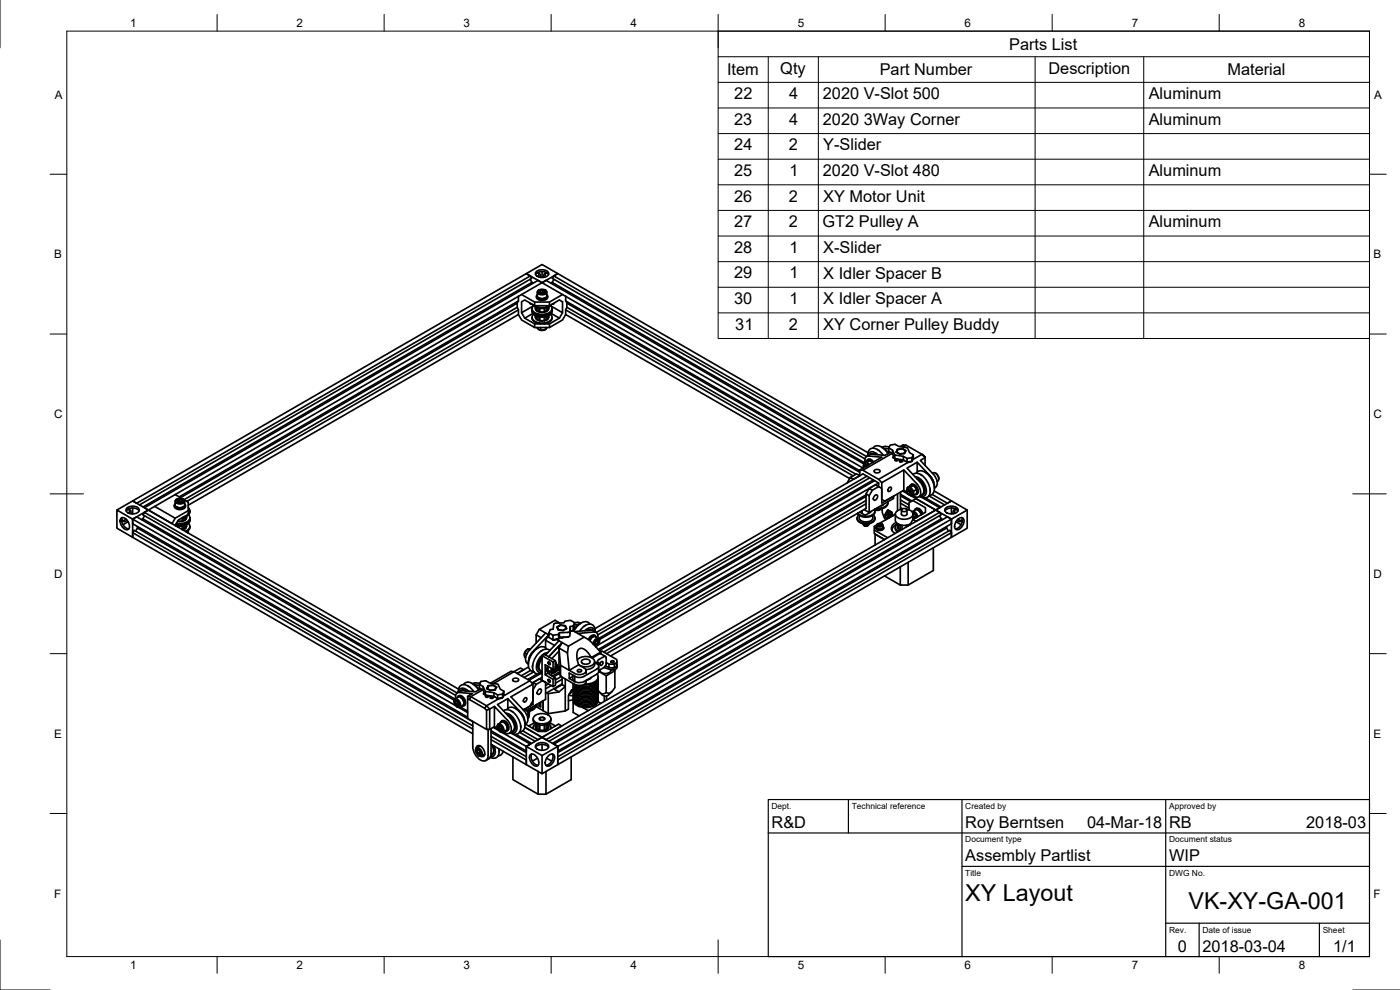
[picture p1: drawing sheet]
<svg xmlns="http://www.w3.org/2000/svg" width="420mm" height="297mm" viewBox="0 0 420 297" stroke-linecap="round" stroke-linejoin="round" font-family="sans-serif">
<!-- layer: Visible -->
<g fill="none" stroke="#000" stroke-width=".5">
<path d="M155.2 91l-101 58.3M155.2 92.2l-100 57.7M155.6 88.9l7.1-4.1 7.1 4.1M155.6 88.9v1.5l-.4 .2v1.7l.4 .6v1.5l.9 1.6 4 2.3v-1.1l-3-1.7-1-1.7v-3.2l1-.6 3 1.7v-1.1M155.6 88.9l-103 59.5M155.6 90.3l-101.8 58.8M155.6 93l-99.5 57.4M155.6 94.4l-99.1 57.2M156.5 88.4l4 2.2h4.4l3.9-2.2M158 82.1l4.7-2.7 4.7 2.7-4.7 2.7zM159 90.9l.3 .3h.2M159.1 83.8l.5 .9-116.7 67.4"/>
<path d="M159.2 82.8l.4 .7-117.7 68M159.6 84.7l.4 .3M159.7 92.6a2.41 2.41 0 0 0 3 2 2.41 2.41 0 0 0 3-2M159.7 95.2a2.41 2.41 0 0 0 3 2 2.41 2.41 0 0 0 3-2M159.7 93.1a2.41 2.41 0 0 0 3 2.1 2.41 2.41 0 0 0 3-2.1M159.7 93a2.73 2.73 0 0 0 3.5 1.9l1-.3a1.8 1.8 0 0 0 1.5-1.6M159.8 91.4a4 4 0 0 0 5.7 0M159.9 94.1l-2.4 1.4M160 91.8l-3.5 2M160.1 91.7a1.3 1.3 0 0 0 .6 2.2 3.9 3.9 0 0 0 4.9-1v-.8l-.3-.4M160.1 94.3a1.3 1.3 0 0 0 .6 2.2 3.9 3.9 0 0 0 4.9-1v-.8l-.3-.4M160.5 97.2h1.8"/>
<path d="M160.7 92.1l.1 .5M160.7 94.7l.1 .5M160.7 82.4a2.59 2.59 0 0 1 3.9 0M160.8 92.2v.7l.2 .1M160.8 94.8v.7l.2 .1M160.9 81.6a2.64 2.64 0 0 1 3.8 .3 1.79 1.79 0 0 1-2.5 1.3 1.15 1.15 0 0 1-1.2-.4 1.15 1.15 0 0 1-.1-1.2zM161 88.9a1.7 1.7 0 0 0 2.7 1.1 .92 .92 0 0 0 .6-1.1M161 82a.91 .91 0 0 1 1 .2 .91 .91 0 0 1 .2 1M161 92.3v1h.5M161 94.9v.9l.5 .1M161.2 98.3l.5 .5 .8 .2 1.3-.2 .2-.5M161.3 87.6v1.2a1.64 1.64 0 0 0 2.8 0v-1.2"/>
<path d="M161.3 88.4a.84 .84 0 0 0-.2 .9 .84 .84 0 0 0 .9 .5 1.52 1.52 0 0 0 2.3-1.2l-.2-.2M161.4 98.6l1.1 .5 1.2-.3M161.5 92.4v1.1l.5 .1M161.5 95v1.1l.5 .1M161.5 87.2a1.57 1.57 0 0 1 2.5 .3 1.47 1.47 0 0 1-2.6 0zM161.5 81.9l.2 1.2M161.7 89.4l1.2 .2 .8-.2M161.8 87l-.1 .1a.61 .61 0 0 0-.4 .5 .61 .61 0 0 0 .4 .6 1.56 1.56 0 0 0 2.4-.7l-.5-.5M162 95.1v1.2h.7h.6v-1.2M162 92.5v1.2M162.1 87.2l.1 .7-.3-.3zM162.1 87.2l-.2 .4 .6 .4"/>
<path d="M162.3 98.3v.7M162.7 84.8l-1.2-.7-118.2 68.2 1.2 .7M162.7 81.5v1.8M162.7 84.8l1.2-.7 95.3 55.1M162.9 87.1l.5 .3M162.9 87.1l-.8 .1M162.9 87.1v.8M162.9 87.9l-.4 .1M163.2 87.8l-.7 .2M163.3 92.5v1.2M163.3 93.7h-1.3M163.4 87.4l-.2 .4"/>
<path d="M163.8 98.3v.5M163.8 81.9l-.1 1.2M163.9 92.4v1.1l-.6 .1M163.9 95v1.1l-.6 .1M164 98.4l-.2 .3M164.3 92.3v1h-.4M164.3 94.9v.9l-.4 .1M164.3 82a.91 .91 0 0 0-1 .2 .91 .91 0 0 0-.1 1M164.6 92.2v.7l-.3 .1M164.6 94.8v.7l-.3 .1M164.6 92.6h.1M164.6 95.2h.1"/>
<path d="M164.7 92.1l-.1 .5M164.7 94.7l-.1 .5M164.9 90.6v1.1h-4.4a4.6 4.6 0 0 0 4.4 0l3-1.7 .9 .6v3.2l-3.4-2M164.9 97.2v1.1M165.3 85l.4-.3 93.6 54.1M166.2 82.8l1.2-.7 93.1 53.7M166.2 83.8l-.5 .9M166.4 90.9l-.3 .3h-.3M167.9 95.5l-3 1.7h-1.8M168.8 93.8l-.9 1.7-2.4-1.4M169.8 94.4l-1 1.6-3.9 2.3h-4.4M169.8 88.9v1.5l.3 .2v1.7l-.3 .6v1.5"/>
<path d="M169.8 88.9l89.2 51.5M169.8 90.3l88.2 51M169.8 93l86.2 49.8M169.8 94.4l85.2 49.2M170.1 92.2l86.8 50.1M170.1 91l87.9 50.7M259.3 139.7l.6 .2M259.3 139.7h.1M259.3 139.5l.8 .3M259.3 139.5h.1M259.3 138.8l.9-.5 .8-.1 .7 .7M259.4 139.5l.4-.1 .5 .3"/>
<path d="M259.4 139.4l.4-.1 .5 .4M259.4 139.5l-.2 .3 .7 .1M259.4 139.5l.6 .3M259.4 139.5l-.3 .2 .1 .6 .1-.5 .4 .2M259.6 139.3l-.1 .1 .8 .3M259.6 138.6a1.26 1.26 0 0 1 1.1-1.8l3.9 .4-6.6 3.8M259.7 138.8l.6-.1 .4 .6M259.7 138.8h-.4v.3M259.7 138.8l1 .5M259.7 138.8l-.4 .2-.1 .6M260 139.8h.1M260 137l-93.8-54.2-.4 .7 93.8 54.2"/>
<path d="M260.1 138.3a1.03 1.03 0 0 1 1-.4 1.03 1.03 0 0 1 .8 .9M260.2 139.6l.1 .1M260.3 138a1.23 1.23 0 0 1 1.9 .6M260.7 139.3l.1 .1M261.1 138.2l-.8 .5M261.2 136.3l.6-.2 .8 .3M261.3 136.3l.7-.2 .8 .3M262 134.5a2.12 2.12 0 0 1 3.3 .2l1.2 1.4M263.3 134.9l.5 .3M263.5 136.4a1.7 1.7 0 0 0-3 0l-.1 .4a1.85 1.85 0 0 1 .9-2.2 1.85 1.85 0 0 1 2.3 .5l1.5 1.5M264.6 134.1l1.2 .8 .9 1.1M265.3 134.6l1.4 .1"/>
<path d="M266.7 134.4v1.1l1.1 .6M266.9 134.1l-1.4-.1-.7 .2M267.2 135.7l-1.6 .9-4.2-.3-1.3 .6M267.7 136l-8.7 5.1M267.8 136.1l.7 1.5 3 .6M267.8 135v1.1M268.2 137l-.2 .3 .5 .2M268.5 136.5v1.1l2.6 .4M268.9 137.8l-.3 .1a.42 .42 0 0 0 .4 .4 .42 .42 0 0 0 .4-.4M269 135.7l1.1 .5M269.3 134.9l-.2 .7M269.3 134.9l-.3 .8"/>
<path d="M269.5 134.9l1.3-.2 1.1 .6M270.1 138.2l.4-.1 .4 .3-.6 .2-.3-.2zM270.1 134l.9-.5 1 .1 4.7 2.7-2.8 1.6M270.8 134.7l1.1 .5-.4 .9-1.5 .2-1.1-.6 .4-.9M270.8 134.6l-1.5 .3M271.1 136.9v1.1M271.4 136l-1.4 .3M271.7 135.2l-.3 .9M272 133.6l-1 .5M272.2 137.6l1.5-.3v1.1l-1.5 .2zM272.5 138.7l-8.8 5.1M273.7 137.3l.4-.8v1.1l-.4 .8-.6 .2-.7 .2-1.3-.8"/>
<path d="M274.1 136.5l-1.1-.7-.7-1.5-2.6-.4-1.1-.6-1.5 .2-.4 .9 1.1 .6 .7 1.5 2.6 .4 1.1 .7M275.3 138.7v2.9M276.7 136.3l.9 1zM277.6 139.6v-2.3l-1.4 .8 3.9 4.2a2.85 2.85 0 0 1 .6 3.9l-.3 .2M35.1 153l4.7 2.8v5.4l-4.7-2.7zM35.1 153l4.7-2.7 4.7 2.7-4.7 2.8M36.3 155.5a1.79 1.79 0 0 1 2.4 1.5 1.08 1.08 0 0 1 .1 1.4 1.08 1.08 0 0 1-1.4 .4 2.61 2.61 0 0 1-1.1-3.3zM36.5 155.8a.91 .91 0 0 0 .7 .7 .91 .91 0 0 0 1-.4M36.7 155.3a2.59 2.59 0 0 0 2 3.4M37.8 155.8l-1.1 .4M37.9 153.3a2.59 2.59 0 0 1 3.9 0M38 152.5a2.64 2.64 0 0 1 3.8 .4 1.79 1.79 0 0 1-2.5 1.2 1.15 1.15 0 0 1-1.2-.4 1.15 1.15 0 0 1-.1-1.2z"/>
<path d="M38.2 152.9a.91 .91 0 0 1 1 .2 .91 .91 0 0 1 .1 1.1M38.5 156.5l-1.6 .9M38.7 152.8l.1 1.2M39.8 159.8l.4-.7 101.7 58.7M39.8 150.3l118.2-68.2 1.2 .7-118.2 68.2zM39.8 155.8l1.2-.7 95.3 55M39.8 152.4v1.8M39.8 155.8v1.3l100.5 58.1M39.8 159.8v1.4l102.1 58.9M39.8 155.8l96.9 55.9M39.8 159.8l102.1 59M40.7 159.4l.6-1 100.6 58.1"/>
<path d="M41.3 158v.4M42.5 155.9l.3-.2 93.7 54M43.4 154.7l-.6 1M44.5 153l1.9-1.1 6.2 3.6-1 1.6zM44.5 153l-1.2 .7M44.5 153l93.1 53.8M52.3 151.6a1.7 1.7 0 0 0 2.7 1.1 .93 .93 0 0 0 .7-1.1M52.6 150.4v1.1a1.64 1.64 0 0 0 2.8 0v-1.1M52.6 151.1a.84 .84 0 0 0-.1 1 .84 .84 0 0 0 .8 .4 1.52 1.52 0 0 0 2.3-1.1l-.2-.3M52.6 148.4l3.9 2.3v2.5l-3.9 2.3M52.6 148.4l-6.2 3.5M52.8 157.8h.1"/>
<path d="M52.8 150a1.57 1.57 0 0 1 2.5 .3 1.47 1.47 0 0 1-2.6 0zM53 152.1l1.2 .3 .8-.3M53.1 149.8h-.1a.61 .61 0 0 0-.4 .6 .61 .61 0 0 0 .4 .6 1.56 1.56 0 0 0 2.4-.7l-.5-.5M53.2 150.2l.2 .4M53.3 157.9v.2M53.7 150.7h.4M53.8 149.8l-.6 .4M53.8 149.8l.7 .2 .2 .4-.2 .2M53.8 149.8v.9M53.8 149.8l.7 .2M54.5 150v.6M54.5 150l.2 .1a.72 .72 0 0 1-.5 .7 .72 .72 0 0 1-.8-.2"/>
<path d="M54.7 155.4l-.1 1h-1.3M54.7 157.9v1M55.1 158.9h-.4M55.2 155.2v1.1l-.5 .1M55.2 157.8l-.1 1.1M55.6 155v1l-.4 .1M55.6 157.6v1l-.4 .1M55.9 154.9v.8l-.3 .1M55.9 157.5v.8l-.3 .1M55.9 155.4h.1M56 157.5l-.1 .5M56 154.9v.4"/>
<path d="M56 155.3l-.1 .1M56.4 159.9h.1M56.5 153.2v1.1l-3 1.7-.9 1.7M56.5 159.2v.6M56.5 152.3a1.17 1.17 0 0 1 0 2M56.6 154.5a1.32 1.32 0 0 1 .3 1.3 1.32 1.32 0 0 1-1 .9l-1.7 .4-1.2-.1M56.6 157.1a1.4 1.4 0 0 1 .2 1.5 1.4 1.4 0 0 1-1.2 .8M57 155.8a2.61 2.61 0 0 1-3.3 1.8l-1-.1M57 155.3a2.57 2.57 0 0 1-3.2 2.1l-1-.2M57 153.3v.3a2.17 2.17 0 0 1-2.1 1.6M57 157.9l-.2 .9-.9 .8M57 155.9a2.63 2.63 0 0 1-3.3 2l-1-.2"/>
<path d="M255.2 143.3l1.9-1.1 .9 .5-1.9 1.1zM255.2 143.3l-1 1.6M257.2 155.4a1.81 1.81 0 0 0 2 1.8h.7a2.22 2.22 0 0 0 2.7-1.8M257.7 154.5a1.14 1.14 0 0 0-.4 1.2 1.14 1.14 0 0 0 .8 .9 3.4 3.4 0 0 0 4.5-1l-.5-1.1M257.9 154.6a1.83 1.83 0 0 0 2.5 2l1.3-.6 .2-.6v-.8M258.7 153.2v.9M259.1 157.2l.7 .3 .9-.3M259.1 157.2l.1 .3M259.2 157.5l.5 .3M259.3 157.2h1.1M259.3 157.6l.4 .2M259.3 152.9l1.5 .9v-5.1l-.9-.5v4.4l-76.7 44.2"/>
<path d="M259.4 157.7h.1M259.9 148.5l-80.4 46.4M259.9 148.9l-80.1 46.3M259.9 150.2l-78.7 45.4M259.9 151.2l-77.9 44.9M260.2 142.9l-81.2 46.9M260.4 157.7h-.9M260.6 157.5l-.6 .3-.6-.1M260.7 157.2l-.5 .5-1-.2M260.7 157.2l-.3 .4-.7 .2M260.8 146.6l1.9-1.1 1.9 1.1v4.3l3.6-2v.7l-7.4 4.2M261 143.4l-81.6 47.1"/>
<path d="M261.5 153.4l-1.8 1.2-1.7-1M261.8 147.1l-1-.5-.9 1.6M262.1 144l-82.5 47.6-1-.6h-.5l-.5 .4-.6 .8M262.4 141.2a.95 .95 0 0 1 .9-.4 .95 .95 0 0 1 .8 .8 .95 .95 0 0 1-1 .3 .95 .95 0 0 1-.7-.7zM262.4 159v1.1l3.1 1.8-2.9-1.6v3.2M262.4 152.9a1.5 1.5 0 0 1-1.5 1.9l-1.4 .1a2.9 2.9 0 0 1-2.1-.9M262.5 144.2l-82.6 47.7M262.5 148.7l.5-.3a.86 .86 0 0 1 .2 1.1 .86 .86 0 0 1-1.1 .4v-.6zM262.6 153.4a2.27 2.27 0 0 1-3 1.8l-1.7-.5-.6-.7M262.6 152.8l.8 .3 .9-.4-.9 .4zM262.8 152.7l.6 .2 .6-.1M262.8 152.8h1.1"/>
<path d="M262.9 158.3a1.23 1.23 0 0 0 1.1 .9 1.23 1.23 0 0 0 1.2-.9M263.1 157.6v.6a1.06 1.06 0 0 0 1.9 0v-.6M263.1 157.9l-.2 .2a1.23 1.23 0 0 0 1.1 .9 1.23 1.23 0 0 0 1.2-.6l-.2-.5M263.1 157.5l-.7 .4v1.1l4 2.4M263.3 157.3a.85 .85 0 0 1 .9-.3 .85 .85 0 0 1 .6 .7 .85 .85 0 0 1-.9 .3 .85 .85 0 0 1-.6-.7zM263.4 158.6l.6 .2 .7-.2M263.5 157.2h-.1M263.7 144.9v1.1l-1.9 1.1-1 1.6M263.7 144.9l-4.7-2.7-80.5 46.4M263.7 144.9l-84.3 48.7M263.7 152.9h-.6M263.9 157.8h.2"/>
<path d="M263.9 157.2v.5M263.9 157.2l-.3 .2 .1 .3M263.9 157.2l.5 .1M264.4 157.3v.4M264.4 157.3l.1 .3M264.5 157.6l-.1 .1M264.5 157.6l-.1-.3-.5-.1-.3 .2 .1 .3M264.5 157.6l-.8 .1M264.6 157.2l.3 .2a.86 .86 0 0 1-.9 .7 .86 .86 0 0 1-.8-.7l.2-.2M264.6 144.8l6.6-3.8 4 4.2a3.1 3.1 0 0 1 .7 3.8 1.49 1.49 0 0 1-2-.3M264.7 151.6l-.2 .1M264.7 152.6l.3 1.9 .8 1.5"/>
<path d="M265.1 151.3l-.2 .2M265.7 154.6l.6 .1 .1 .7-.5-.1zM265.7 154.4l.7 .2 .2 .9M265.8 154.4l.6 .2 .3 .7M265.9 154.2l-.2 .2M265.9 154.2l.7 .4 .3 .8-.4-1-.7-.2M265.9 154.2l-.3 .2 .1 .5 .7 .7M266 153.7l-.1 .2M266 154.1l.7 .2 .4 .9-.5-.9-.4-.2-.3 .1M266 154.1h.1M266.2 154l.7 .2 .3 .9-.4-.9-.4-.3-.3 .1M266.2 154h.1"/>
<path d="M266.2 154l.2-.2 .5 .2 .5 1.1M266.3 153.9l.6 .1M266.3 153.8l-.1 .1M266.4 153.9h-.1M266.4 150.6a2.08 2.08 0 0 1-2.2 1.9h-1.1M266.5 150.8a2.03 2.03 0 0 1-2.2 1.9h-1.6M266.5 153l1.1 .7 .4 1M266.5 153h.1M266.5 154.4l.3 .6M266.7 153.8l-.3 .1M266.7 154.3l.3 .6M266.8 146.4l.5-.3a.76 .76 0 0 1 .1 .9 .76 .76 0 0 1-.9 .4v-.5z"/>
<path d="M266.9 154.2l.3 .5M267 153.4l-.5-.4-.3 .4M267 153.4l.6 .3 .3 1M267 153.4h-.8l-.3 .7M267 153.4l.8 1M267.6 153.7h.1M267.7 158.9l-.1 .1M267.7 154.2l.1 .2M267.8 154.4l.1 .4M268.7 158.2v.7l.7 .7M268.7 154.3v2l.7 .8 1.9 .5 1.9-.4M268.7 154.3l-4.7 2.7"/>
<path d="M269 156.8a1.72 1.72 0 0 0-1.5 1.5 1.72 1.72 0 0 0 1.1 1.8M269.2 157.3a2.08 2.08 0 0 0-1.5 1.8v-.1M269.4 148.2v5M269.4 157.1v1.2M269.4 157.2a1.19 1.19 0 0 0-.7 1.2 1.19 1.19 0 0 0 1 1M269.4 158.3h.1M269.5 157.2v1.4h.2M269.7 157.3v1.6l.5 .1M270.2 159.1v.1M270.2 157.5v1.6M270.2 150l2.6 1.5M270.2 148.3l3.5 2"/>
<path d="M270.2 148.8l3.1 1.7M270.2 151l2.6 1.5M270.2 152.4l.6 .3M270.2 147.7v5.2M270.5 152.5l.2 .3-.6 .1a1.36 1.36 0 0 0-1.4 1.4 1.36 1.36 0 0 0 1.4 1.3 3.2 3.2 0 0 0 3.9-1.1 1.81 1.81 0 0 0-1.9-1.7M270.5 153v1.3a.96 .96 0 0 0 1.7 0v-1.3M270.6 152.8a.86 .86 0 0 1 .9-.3 .86 .86 0 0 1 .6 .7 .86 .86 0 0 1-.9 .3 .86 .86 0 0 1-.6-.7zM270.7 152.6v.1M270.7 157.6v1.3M270.9 147.3l1.5 .9M271.2 141v6.1l-5.6 3.3-1-.6v-5l-.9-1-4.7-2.7-1-.1v1.7M271.2 147.1l.9 .5"/>
<path d="M272 157.6v.5M272.2 147.4l.6 .1 .1 .8-.5-.2zM272.3 147.1l.1-.1-.2 .3h.4l.4 .4v.7h-.4l-.3-.4-.2-.6zM272.3 147.2l.6 .2 .3 .7M272.3 147.2h.1M272.3 147h.4l.5 .4 .2 .6-.2 .4M272.3 147h.1M272.3 146.3l.9-.5 .7-.1 .8 .6 .4 .6v1.2l-.9 .5M272.4 147l.4-.1 .5 .5 .2 .6-.2 .4M272.4 146.9a.85 .85 0 0 1 1 .4 .85 .85 0 0 1-.1 1.1M272.4 147l.5 .2 .4 .6v.5l-.3 .2M272.5 146.9h.4l.4 .4 .3 .6-.2 .4"/>
<path d="M272.5 146.9h.1M272.6 157.5v.3M272.6 146.8l-.1 .1M272.7 146.3l.6-.1 .4 .6M272.7 146.3h-.4v.3M272.7 146.3l1 .5M272.7 146.3l-.4 .2-.1 .6M272.8 152.9v-2.1l1.2-.6 3.7 2.1v1.4l-3.7 2.2-1 1.6v-.2M273 147.3l.3 .5M273.1 145.8l.1-.3a1.91 1.91 0 0 1 2.1 2.4l-.4 .5h-.4M273.2 147.2l.3 .5M273.2 147.1l.4 .7"/>
<path d="M273.2 148.7l7.6 4.3 1.2-.7-5.9-3.4M273.2 148.4h.1M273.3 145.5a1.7 1.7 0 0 1 2.3 1.7 .93 .93 0 0 1-.6 1.2M273.4 148.3h.1M273.5 148.3l-.2 .1M273.7 146.8a1.1 1.1 0 0 1 0 1.9l-.8-.2M273.7 146.8l.5 .5v1.3l-.5 .1M273.8 153.6a1.52 1.52 0 0 1 1.7 1.4M273.8 153.5l1-.5a1.59 1.59 0 0 1 1.7 1.5M273.8 153.7a1.55 1.55 0 0 1 1.5 1.4M274 150.2l.9-.6 5.9 3.4-5.9 3.4-.9-.5M274 142.4a2.48 2.48 0 0 1 3.5 1 4.9 4.9 0 0 1 1.1 5.6 1.78 1.78 0 0 1-2.3 0"/>
<path d="M274 154.7l.1 .5 .6 .3M274 154.3v1.6M274 155.1l.1 .1M274 155.5l.2 .2M274.1 145.7l-.8 .5M274.1 154.1l.3 .1M274.1 154.1l-.1 .2M274.1 154.1l.6 .3 .3 .7M274.1 154.1h-.1M274.1 155.2l.5 .3M274.4 154.2l-.4 .2M274.4 153.2a.89 .89 0 0 1 .9-.6 .89 .89 0 0 1 .8 .6l.6 1.1"/>
<path d="M274.6 143a4.3 4.3 0 0 1 3.2 5.4 1.27 1.27 0 0 1-1.7 .5M274.7 154.5l.2 .3M274.8 152.7a1.44 1.44 0 0 1 2 1.1l.2 .4M274.8 154.8l-.7 .4M275 155.1l-.2 .3M275 155.1l-.1 .2M275 142a1.92 1.92 0 0 1 3-.1 5.6 5.6 0 0 1 2.1 6.1l-.7 .6-.5 .1M275.1 146.9l-.9 .4M275.2 143.6a3.6 3.6 0 0 1 2.1 4.5l-.3 .3M275.3 143.7a3.5 3.5 0 0 1 1.8 4.6l-.3 .1M275.5 153l.7 .7 .3 .7M276.1 144.6l-3.9-4.1 3.1-1.8 4.2 4.5 .8 1.6"/>
<path d="M276.1 144.6a2.85 2.85 0 0 1 .6 3.9l-.9 .6M276.3 142.4l.5 .3M277.6 141.6a5.1 5.1 0 0 1 2.8 5M277.7 149.4l4.7 2.7M278.8 148.8l4.7 2.7M279.2 146.7v.7M279.8 148.4l4.5 2.6 1.2-.7M279.8 142a1.53 1.53 0 0 1 1.6 .6 1.53 1.53 0 0 1 0 1.7l-.2 .2M280.4 147.3l5.1 3M280.7 142l.7 .5 .3 1.2M282 154.7l.5 1-116.7 67.3M282 153.7l.4 .8-117.7 67.9"/>
<path d="M282.5 155.7l.4 .2M283.6 153.3a2.59 2.59 0 0 1 3.9 0M283.7 152.5a2.64 2.64 0 0 1 3.8 .4 1.79 1.79 0 0 1-2.5 1.2 1.15 1.15 0 0 1-1.1-.4 1.15 1.15 0 0 1-.2-1.2zM284.1 158v.4l-116.7 67.4M284.1 158.4l.5 1M285.5 150.3l4.8 2.7v5.5l-4.8 2.7M285.5 150.3l-4.7 2.7 4.7 2.8v5.4M285.5 152.4v1.8M285.5 159.8v1.4M286.7 152.8l-.2 1.2M286.9 156.5l1.5 .9M287.2 152.9a.91 .91 0 0 0-1 .2 .91 .91 0 0 0-.2 1.1"/>
<path d="M287.5 155.8a1.01 1.01 0 0 1 1.4-.4 1.01 1.01 0 0 1 .4 1.4l-.7 1.3a1.08 1.08 0 0 1-1.1 .8 1.08 1.08 0 0 1-1-1l.2-.9zM287.5 155.8l1.1 .4M288.6 155.3a2.59 2.59 0 0 1-1.9 3.4M288.8 155.8a.91 .91 0 0 1-.7 .7 .91 .91 0 0 1-.9-.4M290.3 153l-4.8 2.8v1.3l-118.1 68.3v-1.4M265.5 172.8l4.7 2.7M270.2 170.1v5.4h2.3M280.1 164.4v6.8l-7.6 4.3v-6.8M285.5 161.2l-118.1 68.2v-1.4l118.1-68.2-.4-.7-117.7 67.9M157.5 195.9l.6 .4M158.4 194.8l-.9 .9-.1 1.1M158.4 194.7l.5 .3"/>
<path d="M158.5 194.7l.4 .1M159.2 194.8l-.8-.1-.8 1.1-.2 1.1 .3 .4M159.8 199.5v.7M159.9 195.6l-1.1 1.8M160.1 195.3l4.6-4.8-1-.6-4.8 5.2a2.85 2.85 0 0 0-.6 3.9l.3 .2M161.4 194.4a5.2 5.2 0 0 0-2.8 5M161.8 188.8l1.9 1.1M162.4 191.3l-1.5-.8v2.4M162.7 196.7l.7-.4 3.3 1.9v2.2l-.7 .4-2.4-1.3v3l1-.6M162.7 197.1a2.92 2.92 0 0 0-.7 4v.1M162.7 197.3a3.2 3.2 0 0 0-.8 3.8l.3 .1M162.7 197.7a2.7 2.7 0 0 0-.4 3.6l.4 .2"/>
<path d="M162.7 195.1l-.5 .4M163.7 196.5h.1M163.7 192.1l2.7 1.6M163.8 196.4l-.2 .1M164 194.7a1.93 1.93 0 0 0-3 0 5.6 5.6 0 0 0-2.1 6.1l.7 .6 .5 .1M164.3 199.9a1.53 1.53 0 0 0 .3 2M164.4 195.8a4.4 4.4 0 0 0-3.2 5.3 1.22 1.22 0 0 0 1.5 .7M164.5 200l-.1 .6M164.5 198.6l.5 .2 .1 .6-.5-.1zM164.5 200v1.1l1.2 .7M164.7 190.5l-1 1.6v2.3M164.7 190.5h.1"/>
<path d="M165 195.1a2.44 2.44 0 0 0-3.4 1 5.2 5.2 0 0 0-1.4 5.5 1.65 1.65 0 0 0 2.3 .4M166 190.6l1.7-.3v1.4l.2-.5M166 198.6l-3.3-1.9v7.4l3.3 1.9v-2.2l-2.4-1.3M166.7 199.3a.62 .62 0 0 1 .7 .8M166.7 198.2l-.7 .4v2.2M166.7 199.1l.4 .3M166.7 198.5l.2 .8M166.7 199.5a.7 .7 0 0 1 .7 .4 .7 .7 0 0 1-.1 .8l-.4 .7a.71 .71 0 0 1-1.1 .3 .71 .71 0 0 1-.1-1.1M166.8 199.9l-.1 .1M166.8 199.9l.2 .4-.2 .7-.6 .4-.3-.4M166.8 199.9l.2 .4M167.1 191.9l.7 .3"/>
<path d="M167.1 188.1l1.1-.6 1.5 .2 .4 .9-1.1 .6-1.5-.2zM167.1 188.2h.2l.3 .7M167.6 189l1.3 .1M167.7 190.3l.2-.5v1.4M167.8 192.2l.9 .6-4 4.3 3.1-3.3v7.2l-2.3 1.3-.2 .3M167.8 194.4l2.5 1.5 .5 5.2-2.6-1.5zM167.8 195.3l-2.2 2.3M167.8 192.2l-4.1 4.3M168 186.9l-1.4-.8-4.8 2.7-.9 1.7M168.2 187.5v.1M168.2 199.6v3.3l-.4-3M169.1 191.2l-.5 .2-.5-.1"/>
<path d="M169.5 187.8l.4 .8M169.7 187.9l.3 .7-1 .6M169.7 187.9l-1.5-.3-.9 .6M169.7 187.7v.2M170.6 193.9l-1.9-1.1-.9 1.6M170.8 191l-2.9 .3M171.1 189.9v.2M171.2 188l.8-.2 .5-1-1.3-.7-1.7 .3-.2 .5-3 .3-.3 1.6-.8 .1-.5 1v1.3l1.4 .8 1.3-.2 .3-.1-1.7 .3v-1.4l-1.3-.7M171.2 189.3l-.2 1.5-.3 .3-2.8 .1M171.2 189.3v-1.3l-.2 1.4-.3 .3-2.8 .1M172 189.2l.5 .3M172 187.8v1.4l-.8 .1"/>
<path d="M172.4 186.8l1.1-.1 .7 .3M172.5 186.8v1.4l-.5 1-.9 .2M173.3 198a3.4 3.4 0 0 1 5.1 .3 2.13 2.13 0 0 1-2.7 1.8l-1.1-.2-.9-.4M173.4 190.1l1.9 1.1M173.7 187.3l-1.2 .2M173.9 189.4a3.4 3.4 0 0 1 3.9-1.9 2.22 2.22 0 0 1 .8 2.1M174.4 186.9l-1.2 .8-1.1 1.6M174.6 198.2a1.63 1.63 0 0 1 2.5 .3 1.53 1.53 0 0 1-2.6 0zM175.5 189.2a1.71 1.71 0 0 1 3-.1l.1 .4M175.7 187.6l-.5 .4M177 187.2a2.01 2.01 0 0 0-3.2 .1l-1.6 2.1M177.7 189l-.7-.1-.8 .3"/>
<path d="M177.8 189.1l-.6-.2-.8 .2M177.9 191.1l-.9 1.1M178.1 193.3a1.37 1.37 0 0 1 1.6-1.5 1.68 1.68 0 0 1-1 2.2M178.5 193.2l.2 .4 .6-.3M178.5 198.5a1.89 1.89 0 0 1-2 2.3l-.7 .1M178.5 198.7l.6 .4M178.6 192.9l.7 .4M178.7 190.7a1.42 1.42 0 0 0-2.1 1.2M178.7 192.5l-.2 .4M178.7 192.5l-.2 .7M178.9 189.7l-1.3-.6-5.1 .4 .9 .6 4.9-.5a1.29 1.29 0 0 1 1.1 1.9M179 191.2a1.07 1.07 0 0 0-1.2-.4 1.07 1.07 0 0 0-.8 .9l-.2 .3"/>
<path d="M179 193.9l-.2 .1M179 192.2l.5 .4M179.3 192.2l-.3 .1M179.3 192.2l.2 .4-.2 .7-.6 .3-.2-.4M179.3 192.2l-.6 .3M179.3 192.2l.2 .4M179.5 192.6l-.2 .7M179.7 199.9v1.6M179.9 192.4l-.1-.5a.98 .98 0 0 0-1.6 .5l-.3 .7M180 195.3h.6l4.5 2.6v.7M180.3 195.7l-3.4-3.6-1.6-.9-4.7 2.7-.3 2M180.3 195.7l-2.9 1.6-.8-1.3-1-1-.9-.5-.8 .2-.5 .6-.3 1.1 .1 1.5 .5 1.6"/>
<path d="M180.3 195.7v.4M180.3 196.2l1.4 .8M180.3 196.2h-.5l-1.4 .8-.5 .6M180.3 198.7l.5-.2a.67 .67 0 0 1 0 .8 .67 .67 0 0 1-.7 .3zM181.9 199.9l-.2-.1 1.1 .6M181.9 198.8l.9 .5 1.6-.1M182.8 199.3v1.1l1.6-.1M183.5 198.3l.5-.1 .3 .4-.6 .2-.4-.2zM184.4 199.2v1.1M185 198.8v1.1M185 198.8l-.6 .4M185 199.9l-.6 .4"/>
<path d="M185.1 198.6l-.1 1.3M185.1 199.4a1.14 1.14 0 0 1-1.6 1M185.1 198.6l-.1 .2M185.2 199.6a1.29 1.29 0 0 1-.6 1.3 1.29 1.29 0 0 1-1.4 0l-1.9-.6M136.2 210.5v-.1a.61 .61 0 0 1 .3-.7 .61 .61 0 0 1 .7 .1 1.56 1.56 0 0 1 .6 2.4l-.7-.1M136.5 209.9a1.47 1.47 0 0 1 1.3 2.2 1.47 1.47 0 0 1-1.3-2.2zM136.5 209.7l1-.5a1.64 1.64 0 0 1 1.4 2.4l-1 .6M136.9 210.3l.3 .1-.6 .3M136.9 210.3l-.3 .4 .3 .7 .5 .3 .3-.4M136.9 210.3l.5 .3 .3 .7M136.9 210.3l-.3 .4 .3 .7M137.2 209.4a.84 .84 0 0 1 .7-.6 .84 .84 0 0 1 .8 .5 1.52 1.52 0 0 1 .2 2.6l-.3-.1"/>
<path d="M137.2 207.9l-93.9-54.2-.4 .8 93.8 54.1M137.5 210.7l.1 .3M137.5 208.9a1.7 1.7 0 0 1 2.2 1.8 .93 .93 0 0 1-.5 1.1M137.6 211l-.7 .4M137.7 212.3l2.6 1.5M137.7 211.3l-.3 .4-.5-.3M138.2 212.1l2.1 1.3M138.2 209.2l.8 .9 .2 .9M138.3 207.3l.6-.2 .8 .2M138.4 207.2l.8-.2 .7 .3M139.1 205.4a2.12 2.12 0 0 1 3.4 .2l1.1 1.4M140.3 208.9l1 .1-.4 .9-.6-.1z"/>
<path d="M140.3 209.8v5.8l5.7 3.3M140.3 208.9l1.5-.8-4-.3a1.29 1.29 0 0 0-1.1 1.8M140.4 205.8l.6 .3M140.6 207.4a1.7 1.7 0 0 0-2.9-.1l-.1 .4M141.7 205.1l1.2 .8 .9 1M141.9 216.5v7.5a4.6 4.6 0 0 0 3.3 4.3 1.35 1.35 0 0 0 1.3-1.6v-7.8M142.2 207.5a3.2 3.2 0 0 0-3.9-1.9 2.21 2.21 0 0 0-.8 2.1M142.4 205.5l1.5 .1M143.9 205.3l1.1 .7v1.1M144 205l-1.4-.1-.7 .3M144.3 206.7l-1.6 .9-4.1-.4-1.4 .7M144.8 207l-3.5 2 4.7 2.8-.5 .7-4.6-2.6"/>
<path d="M145 206l.7 1.5v1.1l2.5 .4M145.4 207.9l-.3 .3 .5 .2M145.7 207.5l2.5 .4v1.1M146 208.7l-.3 .1a.42 .42 0 0 0 .4 .5 .42 .42 0 0 0 .5-.5M146.2 206.7l1 .5M146.3 206.6l.3-.8-.5 .8M146.6 205.8l1.3-.2 1.1 .6M147.2 209.1l.5-.1 .3 .4-.6 .2-.3-.2zM147.3 204.9l6-3.5 1 .1 4.7 2.8 1 1v5l-1 1.6-1.7 1M147.4 218.6l-.1 8.3a2.06 2.06 0 0 1-1.5 1.3M147.4 219.3l10.6 6.1v-1.4M147.4 219.7l10.6 6.1"/>
<path d="M148 205.6l1 .5-.4 .9-1.4 .2-1.1-.6 .4-.9M148 205.5l-1.5 .4M148 218.2l1.7 1M148.2 207.9l1.1 .6v1.1l1.5-.3-1.3 .4-1.3-.7M148.4 211.9l-1.4 .9v6.1h-1v-5.8M148.4 218v-6.1l3.9 4.2a3.1 3.1 0 0 1 .8 3.8 1.48 1.48 0 0 1-2-.3M148.5 206.9l-1.3 .2M148.9 206.2l-.3 .8M149.2 218v-.1a.61 .61 0 0 1 .3-.7 .61 .61 0 0 1 .7 .1 1.56 1.56 0 0 1 .6 2.4l-.7-.1M149.3 208.5l1.5-.2 .4-.9-1.1-.6-.7-1.5-2.5-.4-1.1-.7-1.5 .3-.4 .8v1.1l1.1 .7 .7 1.5 2.9 .5M149.3 218.6l-.9-.6-1.4 .9M149.5 217.4a1.47 1.47 0 0 1 1.3 2.2 1.47 1.47 0 0 1-1.3-2.2z"/>
<path d="M149.5 217.2l1-.5a1.64 1.64 0 0 1 1.4 2.4l-1 .6M149.6 218.2l.3 .7M149.6 209.7l-3.6 2.1 1 1-1 .3-.5-.6M149.9 217.8l.3 .1-.6 .3M149.9 217.8l-.3 .4 .3 .7 .5 .3 .3-.4M149.9 217.8l.5 .3 .3 .7M149.9 217.8l-.3 .4M150.2 216.9a.84 .84 0 0 1 .7-.6 .84 .84 0 0 1 .8 .5 1.52 1.52 0 0 1 .2 2.6l-.3-.1M150.4 218.2l.2 .3M150.5 216.4a1.7 1.7 0 0 1 2.2 1.8 .93 .93 0 0 1-.6 1.1M150.6 218.5l-.7 .4M150.7 219.8l7.3 4.2"/>
<path d="M150.7 218.8l-.3 .4-.5-.3M151.1 213.3a2.48 2.48 0 0 1 3.5 1 4.9 4.9 0 0 1 1.2 5.6 1.99 1.99 0 0 1-2.6-.1M151.2 216.7l.8 .9 .2 .9M151.2 207.4v1.1l-.4 .8v-1M151.8 214a4.3 4.3 0 0 1 3.1 5.4 1.27 1.27 0 0 1-1.7 .4M152.1 212.9a1.92 1.92 0 0 1 3 0 5.6 5.6 0 0 1 2.2 6l-.8 .6-.5 .1M152.3 214.6a3.6 3.6 0 0 1 2.1 4.4l-.3 .3M152.4 209.6l-3.1 1.8 3.9 4.2a2.85 2.85 0 0 1 .7 3.9l-1 .5M152.4 212.5v-2.9l4.2 4.5 .8 1.7M152.4 214.7a3.5 3.5 0 0 1 1.9 4.5l-.3 .2M153.2 219.8l6 3.5-1.2 .7M153.4 213.3l.6 .3"/>
<path d="M153.9 203.8a.95 .95 0 0 1 1-.4 .95 .95 0 0 1 .7 .8 .95 .95 0 0 1-1 .3 .95 .95 0 0 1-.7-.7zM154.7 212.6a5.1 5.1 0 0 1 2.9 5M155.9 219.7l4.7 2.7M156.3 217.7v.6M157.1 201l-.9-.6-8.1 4.7M157.3 212.9h.4l1 1.2v1.2l-.3 .2M157.3 212.9h-.3M157.4 209.5l.5-.2a.76 .76 0 0 1 .1 .9 .76 .76 0 0 1-.9 .4v-.6zM157.6 217.4l3.9 2.1h2.4l3.7-2.2 1 .5-5.9 3.4-5.2-3 5.2 3-1.2 .7-4.6-2.6M157.6 212.9h-.4M157.7 212.9l-.5 .3M157.8 212.9l.8 .9 .1 1.2"/>
<path d="M158 213.1l.5 .3 .3 .5M158.6 200.1l-3.4 2M158.6 213.5h.1M158.7 214.1l-.6 .3M158.8 213.8h.1M158.8 213.9v.5M158.9 213.4l-.1 .4M158.9 213.4l-.2 .2M158.9 213.5l-.1 .3M158.9 213.5h.1M159 204.3l-7.9 4.5M159.2 201.2l-2.8 1.6"/>
<path d="M159.5 211.1l.5 .2-2.7 1.6M159.8 205.1l.2-.3 .9 .5-.9 1.7v4.3M160 205.3l-6.7 3.8 4 4.1a2.85 2.85 0 0 1 .6 3.9l-.3 .2M160 212l-1.3 .7M160 215.6a1.81 1.81 0 0 0 2 1.9l.7 .1a2.19 2.19 0 0 0 2.6-2M160.2 201.6l-2.9 1.7M160.4 214.9a3.6 3.6 0 0 1 4.9 .4 1.61 1.61 0 0 1-1.8 1.8 2.84 2.84 0 0 1-3.5-1.5zM160.4 216.8l-1.7 1M160.7 217.1l.1 1M160.7 217.2l-.6 .6-.1 .8M160.7 211.6a2.2 2.2 0 0 1-2.4 1.6M160.7 211.6v.3a2.09 2.09 0 0 1-2.1 1.5"/>
<path d="M160.8 217.1v1.3l.2 .1M161 217.3v1.5h.5M161.3 202.2l-2.9 1.7M161.5 217.4v1.6l.5 .1M161.6 207l.5-.3a.86 .86 0 0 1 .2 1.1 .86 .86 0 0 1-1 .4v-.6zM161.8 211v.9M161.8 203.7l1 .6-1.9 1M161.8 215.7a1.03 1.03 0 0 1 1.7 0M161.9 215.5a.86 .86 0 0 1 .9-.4 .86 .86 0 0 1 .7 .7 .86 .86 0 0 1-.9 .4 .86 .86 0 0 1-.7-.7zM162 217.5v1.7l.7 .1 .6-.1v-1.7M162.1 210.8v.8l-.3 .3M162.3 210.7v1.4l-.5-.2"/>
<path d="M162.7 203.2l-3 1.8M162.7 201.8l-3.9 2.3M162.8 204.3l.9 .5v5l-5.6 3.3 .7 .8M163.1 204.4h.1M163.5 204.6h-.1M163.9 217.4v1.6l-.6 .1M164.1 200.6l.3 .7 .6 .2-.7 .1M164.1 201.2l.4 .2M164.3 217.3v1.5h-.4M164.5 203.9l.5 .1 .1 .6-.5-.1zM164.5 208.1v6l-1.5-.9v-2.9v.3l-.3-.1 .3 .1v2.6l-1.9-1.1v-.7v.7l-.4-.2M164.6 217.1v1.3l-.3 .1"/>
<path d="M164.6 205.2l-.9 .5M164.6 201.9l.2 .1M164.6 218.1h.1M164.7 217.1l-.1 1M164.7 217.2l.5 .6 .1 .8M165 216.8l1.7 1M165.4 205.7l-1.7 1M165.5 200.5a.76 .76 0 0 0-.1 1.1 .76 .76 0 0 0 1.1 .1M165.5 201.7l-.7 .2v.4l1.9 1.1v2.2l-.7 .4M165.9 201l.3 .4 .6-.4M166 200.8l-.1 .2M166.2 200.7l.6 .3"/>
<path d="M166.7 203.4l-.7 .4M166.7 200.1l.3 .2M167 200.3l-.2 .7M167.7 205.8l.2 .1M167.8 207.6l-3.3 .5-.4-.2M167.8 205.7v.1M167.8 200.2v.1M168 201.6l-2.3 1.3M168 202l-1.9 1.1M168.2 202.9l4.3 2.4a2.39 2.39 0 0 0 3.4-.8v-.4M168.3 205.4l-.1 .3M168.4 203l-1.7 1"/>
<path d="M168.5 205.3l-.1 .3M168.7 203.2v2.2l-2.4 1.4 1.5 .8 1.8-1.6-.9-.6M168.7 203.8l-2 1.2M168.7 205.2l-5 2.9M169.6 203.7v9.6l1-.5v-4.1l.9-1.6 .6-.4M169.6 213.3l-5.1 .8M170.8 208.3l.5 .4 .8-.2M170.8 201.1l2.9-1.6 1.6 .9a.95 .95 0 0 1 .6 1.1 .95 .95 0 0 1-1 .8l-1 .1a4.8 4.8 0 0 1-3.1-1.3zM171.9 203l-1.1 .6 1.7 .9v-1.6l-1.7-1v1.7M172 210.6l.2 .1M172.1 209.1a2.24 2.24 0 0 0 2.1 2.3 4.7 4.7 0 0 0 5.2-1.4l.1-.9M172.1 209.9a2.24 2.24 0 0 0 2.1 2.2 4.7 4.7 0 0 0 5.2-1.4l.1-.8"/>
<path d="M172.1 208.4a2.24 2.24 0 0 0 2.1 2.3 4.7 4.7 0 0 0 5.2-1.5l.1-.8M172.1 207.6a2.24 2.24 0 0 0 2.1 2.3 4.7 4.7 0 0 0 5.2-1.4l.1-.9M172.1 206.1a2.24 2.24 0 0 0 2.1 2.3 4.7 4.7 0 0 0 5.2-1.5l.1-.8M172.1 205.3a2.24 2.24 0 0 0 2.1 2.3 4.7 4.7 0 0 0 5.2-1.5l.1-.8M172.1 209.8l-.8 .3-.7 .1M172.1 209.7a2.66 2.66 0 0 0 2.8 2.3 4.1 4.1 0 0 0 4.6-1.9v-.4M172.1 208.9a2.66 2.66 0 0 0 2.8 2.3 4.1 4.1 0 0 0 4.6-1.9v-.4M172.1 208.2a2.66 2.66 0 0 0 2.8 2.3 4.1 4.1 0 0 0 4.6-1.9v-.4M172.1 207.4a2.66 2.66 0 0 0 2.8 2.3 4.1 4.1 0 0 0 4.6-1.9v-.4M172.1 206.6a2.66 2.66 0 0 0 2.8 2.3 4.1 4.1 0 0 0 4.6-1.9v-.4M172.1 205.9a2.66 2.66 0 0 0 2.8 2.3 4.1 4.1 0 0 0 4.6-1.9v-.4M172.1 210.5l-.1 3.2 1.8 1.1"/>
<path d="M173.4 201l.8-.1 .3 .3a.67 .67 0 0 1-.6 .4 .67 .67 0 0 1-.6-.4zM174.9 212.3l1.6 .9M175.9 201.3v.8M177.4 203.3l-.4 .5-.9 .2M179.2 202.2a1.96 1.96 0 0 1-1.8 2.8l-1.9 .2M179.5 210.5l.8 .5M179.5 204.3a2.31 2.31 0 0 1-2.2 2.2 4.9 4.9 0 0 1-5-1.3M179.5 203.6a2.63 2.63 0 0 1-2.8 2.3l-2.6-.2M179.5 206.8a2.24 2.24 0 0 1-2.1 2.3 4.7 4.7 0 0 1-5.2-1.4l-.1-.8-.4 .6-.8 .7M179.5 204.5a2.18 2.18 0 0 1-1.9 2.3 5 5 0 0 1-5.3-1.2l-.2-.5a2.69 2.69 0 0 0 2.8 2.3 4 4 0 0 0 4.6-1.9v-.4M179.5 203.8a2.67 2.67 0 0 1-3 2.4h-1.9l-1.6-.6M179.5 203.1a2.91 2.91 0 0 1-3.3 2.4h-1.1"/>
<path d="M179.7 201.5l-.6 .8-3.8 2.2a2.39 2.39 0 0 1-3.4-.8v-1.1M179.7 201.5l2.2 1.3v5M179.7 201.2l.1-.1a2.81 2.81 0 0 0 2.1-1.7v-2.3l-.7-.1a2.81 2.81 0 0 0-2 1.7l-.1 .4 .6-.3-.3 .4 .1 .2a.82 .82 0 0 1-.4 1.3l-3.8 2.2a3 3 0 0 1-3.1-.2M181.4 208.8v1.6M181.9 202.8l2.6-1.5v5l-.9 1.2-.8 .5-.9-.2-1.2 .4-1.2-1.1M182 208.8v1.3M183.4 201a1.82 1.82 0 0 1-1.7 1.1 1.82 1.82 0 0 1-1.7-1.1M183.7 207.5l-1.1 1.1-.9 .3-.6-.2-1.1-.9M184.1 201l.4 .3M142.7 225.2v-.2a.61 .61 0 0 1 .3-.6 .61 .61 0 0 1 .7 .1 1.56 1.56 0 0 1 .6 2.4l-.7-.2M142.9 224.5a.9 .9 0 0 1 .7-.8 .9 .9 0 0 1 1 .5l.6 .9a1.14 1.14 0 0 1 .4 1.1 1.14 1.14 0 0 1-.9 .8l-.4-.1M143 224.6a1.47 1.47 0 0 1 1.3 2.2 1.47 1.47 0 0 1-1.3-2.2z"/>
<path d="M143.1 225.4l.3 .7M143.4 225l.3 .1M143.4 225l-.3 .4 .3 .7 .5 .3 .3-.4M143.4 225l.5 .3 .3 .7M143.4 225l-.3 .4M143.6 225.1l-.5 .3M143.8 223.7l-.1 .3M143.9 225.4l.2 .3M144.1 223.8l-1.1 .6M144.1 225.7l-.7 .4M144.2 226l-.3 .4-.5-.3M145.1 226.5h.3"/>
<path d="M145.5 226.3l-1.1 .6M147.4 221.9l10.6 6.1v1.4M147.4 220.9l10.6 6.1M147.4 223.3l10.6 6.1M147.6 223.5a2.2 2.2 0 0 1-.3 3.1M147.8 223.6l.3 .6a1.74 1.74 0 0 1-.5 2.3M148.3 223.9a2.19 2.19 0 0 1-.7 3.2h-.4M149.7 224.7a1.92 1.92 0 0 1-.2 2 1.92 1.92 0 0 1-1.9 .7l-.5-.2M149.8 224.8v.7M151 225.4a1.57 1.57 0 0 1-1.5 1.4M153.9 227.1v6.8l7.6 4.4M154.9 220.3l4.6 2.7"/>
<path d="M158 224l4.7 2.7 4.7-2.7v5.4l-4.7 2.8-4.7-2.8M159.2 226.4a1.79 1.79 0 0 1 2.3 1.5 1.08 1.08 0 0 1 .2 1.4 1.08 1.08 0 0 1-1.4 .4 2.61 2.61 0 0 1-1.1-3.3zM159.6 226.2a2.59 2.59 0 0 0 1.9 3.4M160.7 224.2a2.59 2.59 0 0 1 3.9 0M160.9 223.4a2.64 2.64 0 0 1 3.8 .4 1.79 1.79 0 0 1-2.5 1.3 1.15 1.15 0 0 1-1.2-.4 1.15 1.15 0 0 1-.1-1.3zM161.3 227.5l-1.5 .9M161.5 231.5v6.8h2.4M162.7 221.2l118.1-68.2 1.2 .7-118.1 68.2zM162.7 223.4v1.7M162.7 226.7v5.5M164 227.5l1.6 .9M164.7 226.7a1.01 1.01 0 0 1 1.3-.4 1.01 1.01 0 0 1 .4 1.4l-.6 1.4a1.08 1.08 0 0 1-1.2 .8 1.08 1.08 0 0 1-1-1l.2-1z"/>
<path d="M165.8 226.2a2.59 2.59 0 0 1-2 3.4M166.2 223.3l118.1-68.2 1.2 .7-118.1 68.2zM167.4 224l-4.7-2.8-4.7 2.8v5.4M171.4 227.1v6.8l-7.5 4.4v-6.8"/>
</g>
<!-- layer: Border -->
<g fill="none" stroke="#000" stroke-width=".3">
<path d="M0 -.1v14.5M20 9.3h391v277.7h-391zM65.2 4.3v5M115.3 4.3v5M165.4 4.3v5M215.5 4.3v10.1M265.6 4.3v5M315.8 4.3v5M365.9 4.3v5M15 52.3h5M411 52.3h5M15 100.2h5"/>
<path d="M411 100.2h5M15 148.2h10.1M406 148.2h10M15 196.1h5M411 196.1h5M15 244.1h5M411 244.1h5M0 282v15h15M65.2 287v5M115.3 287v5M165.4 287v5M215.5 282v10"/>
<path d="M265.6 287v5M315.8 287v5M365.9 287v5M406 297h14.2"/>
</g>
<!-- layer: TitleBlock -->
<path d="M230.6 239.9h180.4v47.1h-180.4zM254.6 239.9v10M288.7 239.9v47.1M349.9 239.9v47.1M230.6 249.9h180.4M288.7 259.9h122.3M349.9 277h61.1M359.9 277v10M396 277v10" fill="none" stroke="#000" stroke-width=".35"/>
<!-- layer: BOM -->
<g fill="none" stroke="#000" stroke-width=".3">
<path d="M215.5 9.3h195.5v92.3h-195.5zM215.5 17h195.5M230.6 17v84.6M245.6 17v84.6M310.6 17v84.6M343.3 17v84.6M215.5 24.7h195.5M215.5 32.4h195.5M215.5 40.1h195.5M215.5 47.8h195.5M215.5 55.5h195.5M215.5 63.1h195.5"/>
<path d="M215.5 70.8h195.5M215.5 78.5h195.5M215.5 86.2h195.5M215.5 93.9h195.5"/>
</g>
<g font-size="7">
<text x="289.7" y="270.5">XY Layout</text>
<text x="356.7" y="272.9">VK-XY-GA-001</text>
</g>
<g font-size="4.9">
<text x="302.9" y="14.9">Parts List</text>
<text x="218.2" y="22.6">Item</text>
<text x="234.2" y="22.1">Qty</text>
<text x="264" y="22.6">Part Number</text>
<text x="314.7" y="22.1">Description</text>
<text x="368.4" y="22.6">Material</text>
<text x="220.4" y="29.7">22</text>
<text x="236.8" y="29.7">4</text>
<text x="247" y="29.8">2020 V-Slot 500</text>
<text x="344.8" y="29.7">Aluminum</text>
<text x="220.4" y="37.4">23</text>
<text x="236.8" y="37.4">4</text>
<text x="247" y="37.5">2020 3Way Corner</text>
<text x="344.8" y="37.4">Aluminum</text>
<text x="220.4" y="45.1">24</text>
<text x="236.8" y="45.1">2</text>
<text x="247.1" y="45.2">Y-Slider</text>
<text x="220.3" y="52.8">25</text>
<text x="236.9" y="52.8">1</text>
<text x="247" y="52.8">2020 V-Slot 480</text>
<text x="344.8" y="52.8">Aluminum</text>
<text x="220.4" y="60.5">26</text>
<text x="236.8" y="60.5">2</text>
<text x="247.1" y="60.5">XY Motor Unit</text>
<text x="220.4" y="68.2">27</text>
<text x="236.8" y="68.2">2</text>
<text x="246.8" y="68.2">GT2 Pulley A</text>
<text x="344.8" y="68.1">Aluminum</text>
<text x="220.4" y="75.8">28</text>
<text x="236.9" y="75.8">1</text>
<text x="247.1" y="75.9">X-Slider</text>
<text x="220.4" y="83.5">29</text>
<text x="236.9" y="83.5">1</text>
<text x="247.1" y="83.6">X Idler Spacer B</text>
<text x="220.3" y="91.2">30</text>
<text x="236.9" y="91.2">1</text>
<text x="247.1" y="91.3">X Idler Spacer A</text>
<text x="220.7" y="98.9">31</text>
<text x="236.8" y="98.9">2</text>
<text x="247.1" y="98.9">XY Corner Pulley Buddy</text>
<text x="231.6" y="248.4">R&amp;D</text>
<text x="289.7" y="248.4">Roy Berntsen</text>
<text x="326.2" y="248.4">04-Mar-18</text>
<text x="350.9" y="248.4">RB</text>
<text x="392" y="248.4">2018-03</text>
<text x="289.7" y="258.4">Assembly Partlist</text>
<text x="350.9" y="258.4">WIP</text>
<text x="353.5" y="285.6">0</text>
<text x="360.9" y="285.5">2018-03-04</text>
<text x="400.1" y="285.7">1/1</text>
</g>
<g font-size="3.5">
<text x="39.1" y="8.1">1</text>
<text x="89" y="8.1">2</text>
<text x="139.1" y="8.1">3</text>
<text x="189.2" y="8.1">4</text>
<text x="239.4" y="8.1">5</text>
<text x="289.5" y="8.1">6</text>
<text x="339.6" y="8.1">7</text>
<text x="389.8" y="8.1">8</text>
<text x="16.5" y="29.6">A</text>
<text x="412.4" y="29.6">A</text>
<text x="16.2" y="77.5">B</text>
<text x="412.2" y="77.5">B</text>
<text x="16.3" y="125.5">C</text>
<text x="412.3" y="125.5">C</text>
<text x="16.2" y="173.4">D</text>
<text x="412.2" y="173.4">D</text>
<text x="16.3" y="221.4">E</text>
<text x="412.3" y="221.4">E</text>
<text x="16.3" y="269.3">F</text>
<text x="412.3" y="269.3">F</text>
<text x="39.1" y="290.8">1</text>
<text x="89" y="290.8">2</text>
<text x="139.1" y="290.8">3</text>
<text x="189.2" y="290.8">4</text>
<text x="239.4" y="290.8">5</text>
<text x="289.5" y="290.8">6</text>
<text x="339.6" y="290.8">7</text>
<text x="389.8" y="290.8">8</text>
</g>
<g font-size="2.5">
<text x="231.6" y="242.7">Dept.</text>
<text x="255.6" y="242.7">Technical reference</text>
<text x="289.7" y="242.7">Created by</text>
<text x="350.9" y="242.7">Approved by</text>
<text x="289.7" y="252.7">Document type</text>
<text x="350.9" y="252.7">Document status</text>
<text x="289.7" y="262.8">Title</text>
<text x="350.9" y="262.8">DWG No.</text>
<text x="350.9" y="279.8">Rev.</text>
<text x="360.9" y="279.8">Date of issue</text>
<text x="397" y="279.8">Sheet</text>
</g>
</svg>
